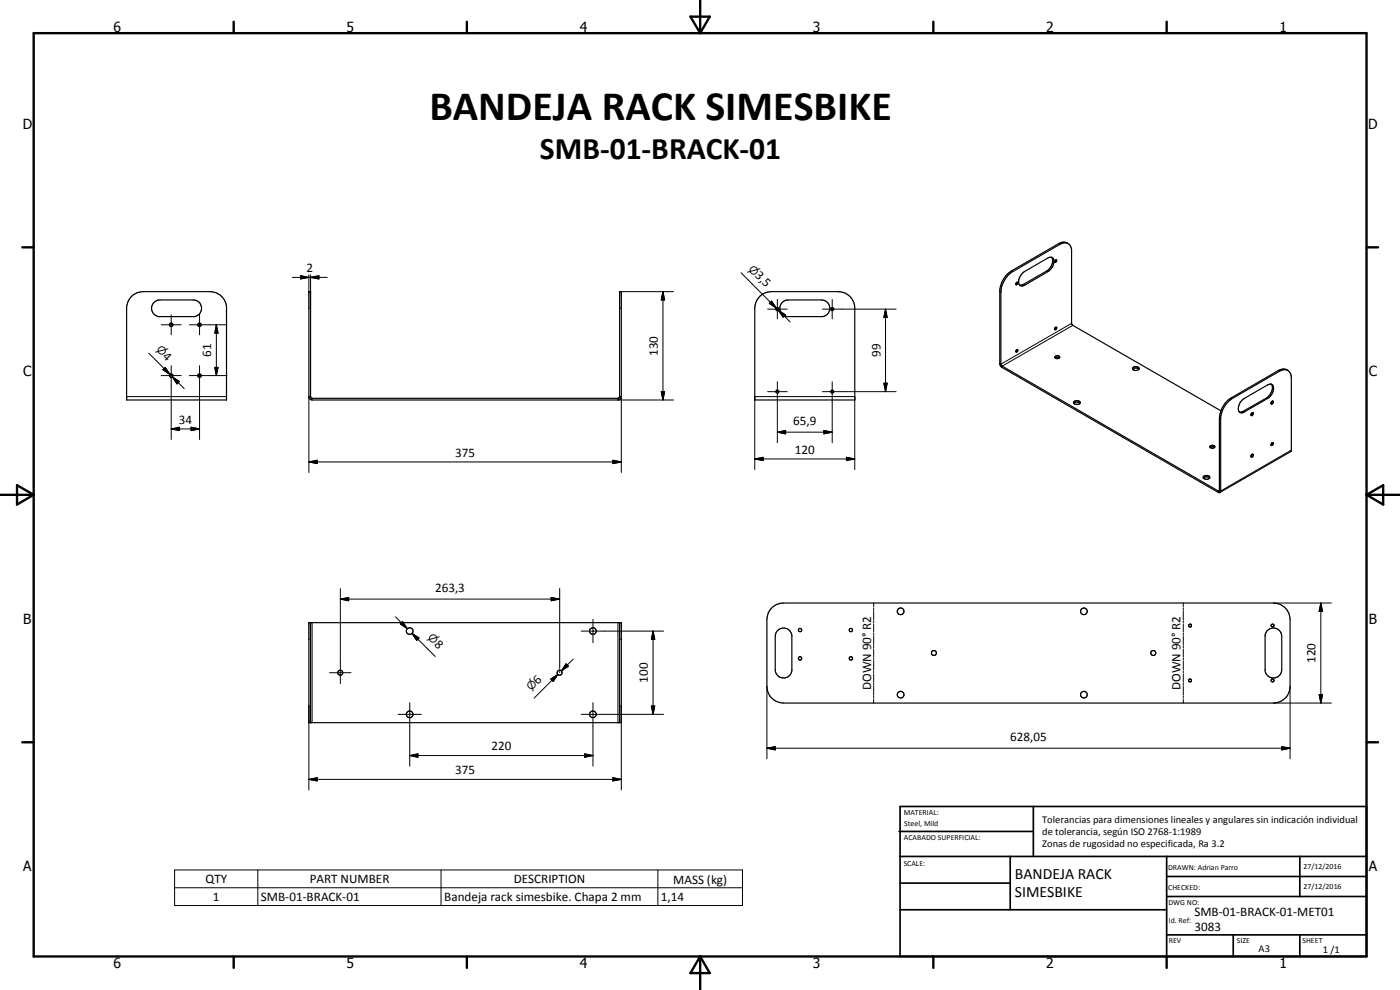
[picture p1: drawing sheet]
<svg xmlns="http://www.w3.org/2000/svg" width="420mm" height="297mm" viewBox="0 0 420 297" stroke-linecap="round" stroke-linejoin="round" font-family="sans-serif">
<g fill="none" stroke="#000" stroke-width=".35">
<path d="M315.6 77.2a3.2 3.2 0 0 1-1.4 4.1l-7.1 4-1 .3M316.7 78.1l.3-.2a.45 .45 0 0 1 0 .6 .45 .45 0 0 1-.5 .1zM316.8 78l-.3 .4M320.6 73.1a2.52 2.52 0 0 0-2.9 0l-14.1 8.2a7.8 7.8 0 0 0-3.6 5.7v22.2l.4 .8 65.2 37.7h.6M39.3 89.2l1.7-1.3 2-.4h20a5 5 0 0 1 5 4.5v28h-30v-28l.4-1.5zM46 90.9l.9-.6 1.1-.3h10a2.51 2.51 0 0 1 2.5 2.3 2.51 2.51 0 0 1-2.1 2.7h-10.8a2.53 2.53 0 0 1-1.6-4.1zM92.7 87.5h.5v31.5l.3 .5h92.1l.4-.5v-31.5h.5l-.1 31.8-.3 .5-.6 .2-92.3-.1-.3-.3-.2-.6zM228.2 88.8l1.3-.9 2.1-.4h19.9a5 5 0 0 1 5 5v27.5h-30v-27.5a5.4 5.4 0 0 1 1.7-3.7zM234.6 90.9l1.2-.8 .7-.1h10a2.52 2.52 0 0 1 2.5 2.3 2.52 2.52 0 0 1-2.1 2.7h-10.7a2.53 2.53 0 0 1-1.6-4.1zM305 85.1l-.1 .1M305.1 84.7h.3l.1 .3-.5 .5-.1-.4zM305.1 84.7l-.1 .3"/>
<path d="M306.7 82.1l7.8-4.7a1.18 1.18 0 0 1 1.5 .1 1.18 1.18 0 0 1 .3 1.4l-.5 1.4-1 1-7.6 4.4a1.05 1.05 0 0 1-1.5-.7l.1-1.3zM316.7 98.3h.4l-.3 .6-.3-.1zM316.8 98.2l-.3 .5M233.1 117.1l.6 .2-.1 .6h-.4l-.3-.3zM305.1 104.9l-.2 .5M305.1 104.9h.2a.39 .39 0 0 1 .1 .5 .39 .39 0 0 1-.5 .1zM316.6 107.4l.7-.3 .7 .3M316.7 106.9a.65 .65 0 0 1 .8-.3 .65 .65 0 0 1 .4 .8 .78 .78 0 0 1-1.3-.3zM339.9 110.8a1.27 1.27 0 0 1 1.9 0M340 110.4a1.21 1.21 0 0 1 1.9 .1 1.08 1.08 0 0 1-1 .7 1.08 1.08 0 0 1-1-.7zM381.5 115.3a3.1 3.1 0 0 1-1.4 4.1l-7.3 4.2h-.8M386.5 111.1a2.45 2.45 0 0 0-2.8 .1l-14.2 8.2a7.9 7.9 0 0 0-3.5 6.1v21.7l-.3 .2-65.1-37.6-.2-.4v-21.8a7.9 7.9 0 0 1 3.5-6.1l14.2-8.2a2.11 2.11 0 0 1 2.3-.3 2.11 2.11 0 0 1 1.2 1.9v22.1l.2 .5 44.6 25.8"/>
<path d="M322.3 120.5a1.14 1.14 0 0 1 1.9 .4 1.11 1.11 0 0 1-2-.2zM322.3 121a1.33 1.33 0 0 1 1.8 0M363.1 133.9a.76 .76 0 0 1 .8-.3 .76 .76 0 0 1 .6 .6 .8 .8 0 0 1-.8 .3 .8 .8 0 0 1-.6-.6zM363.2 134.2l.4-.2 .9 .2M368.4 120.7l1.5-1.2 14.1-8.1a2.18 2.18 0 0 1 2.5-.3 2.18 2.18 0 0 1 1.1 2.3l-.1 21.9-21.3 12.4 .1-.4v-22.1l.7-2.3zM372.6 120.2l.8-.7 7-4a1.16 1.16 0 0 1 1.5 0 1.16 1.16 0 0 1 .3 1.5l-.5 1.3-1 1.1-7.3 4.2a1.25 1.25 0 0 1-1.6-.2 1.25 1.25 0 0 1 0-1.6zM375.6 124l.2-.2 .3 .2v.4l-.4 .3-.3-.1zM375.6 136.4l.5-.1v.4l-.4 .5h-.2zM375.8 123.9l-.4 .6M375.8 136.3l-.4 .6M381.6 120.5l.4-.2a.49 .49 0 0 1 0 .6 .49 .49 0 0 1-.5 .2zM381.7 132.9l.1-.1a.45 .45 0 0 1 .2 .6 .45 .45 0 0 1-.5 .2z"/>
<path d="M381.8 132.8l-.3 .7M381.8 120.4l-.3 .6M361.1 143.4l1-.4 .9 .4M361.2 143a.99 .99 0 0 1 1.1-.4 .99 .99 0 0 1 .7 .9 1.16 1.16 0 0 1-1.9-.4zM92.7 186.8h93.8v30h-93.8zM93.2 186.8v30M186 186.8v30M231.4 182.6a5.2 5.2 0 0 1 3.8-1.7h147a5 5 0 0 1 5 5v20a5 5 0 0 1-5 5h-147a5 5 0 0 1-5-5v-20l.4-2zM233.6 189a2.54 2.54 0 0 1 4 1.5v10.8a2.51 2.51 0 0 1-2.6 2.1 2.51 2.51 0 0 1-2.3-2.5v-10l.2-1zM380.3 189.2a2.52 2.52 0 0 1 2.8-.6 2.52 2.52 0 0 1 1.6 2.3v10a2.51 2.51 0 0 1-2.3 2.5 2.51 2.51 0 0 1-2.7-2.1v-10.8z"/>
<circle cx="51.4" cy="97.5" r=".52"/>
<circle cx="59.9" cy="97.5" r=".51"/>
<circle cx="233.3" cy="92.8" r=".45"/>
<circle cx="249.8" cy="92.8" r=".45"/>
<circle cx="51.4" cy="112.7" r=".5"/>
<circle cx="59.9" cy="112.7" r=".51"/>
<circle cx="249.8" cy="117.5" r=".44"/>
<circle cx="123" cy="189.3" r="1"/>
<circle cx="177.9" cy="189.3" r=".99"/>
<circle cx="240.1" cy="197.5" r=".49"/>
<circle cx="240.1" cy="189" r=".5"/>
<circle cx="255.4" cy="197.6" r=".51"/>
<circle cx="255.4" cy="189.1" r=".48"/>
<circle cx="270.3" cy="183.4" r="1.01"/>
<circle cx="280.3" cy="195.9" r=".75"/>
<circle cx="325.3" cy="183.4" r="1.01"/>
<circle cx="346.1" cy="195.9" r=".75"/>
<circle cx="357.1" cy="187.7" r=".44"/>
<circle cx="381.9" cy="187.7" r=".45"/>
<circle cx="102.1" cy="201.8" r=".75"/>
<circle cx="122.9" cy="214.3" r="1"/>
<circle cx="167.9" cy="201.8" r=".75"/>
<circle cx="177.9" cy="214.3" r="1"/>
<circle cx="270.3" cy="208.4" r="1.02"/>
<circle cx="325.3" cy="208.4" r="1"/>
<circle cx="357.2" cy="204.2" r=".42"/>
<circle cx="381.9" cy="204.2" r=".45"/>
</g>
<g fill="none" stroke="#000" stroke-width=".3">
<path d="M317.7 73.1l.4 .2M48.4 97.5h6M51.4 94.4v6.1M56.8 97.5h11.3M59.9 94.4v6.1M64.9 97.5l.5 2.4h-.9zM64.9 97.5v15.2M87.7 83.2h10.5M90.2 82.7l2.5 .5-2.5 .5zM92.7 92.5h.5M92.7 82.5v5M93.2 83.2l2.5-.5v1z"/>
<path d="M93.2 82.5v5M186 92.5h.5M186.5 87.5h15.6M199 87.5l.5 2.5h-1.1zM199 87.5v32.5M222.4 81.8l10.6 10.7M230.4 92.8h5.9M230.9 91l.7-.7 1.4 2.2zM231.6 90.3l1.4 2.2-2.1-1.5zM233.3 89.8v5.9M233.6 93.1l2.1 1.4-.7 .7zM233.6 93.1l3.5 3.5"/>
<path d="M246.8 92.8h22.1M249.8 89.8v5.9M265.8 92.8l.5 2.4h-1.1zM265.8 92.8v24.7M300 87.4l.4 .2M303.6 81.3l.3 .2M307.1 85.3l.4 .3M314.2 81.3l.3 .2M321.6 97l-21.2 12.3-.4-.2M322 97.6l-21.2 12.3v.4M38 119h30M44.7 106l6.3 6.4"/>
<path d="M48.4 112.7h6M48.9 110.9l.7-.7 1.4 2.2zM49.2 110.6l1.8 1.8M51.4 109.7v22.2M51.7 113.1l2.1 1.4-.7 .7zM51.7 113.1l3.6 3.5M56.8 112.7h11.3M59.9 109.7v22.2M64.5 110.2h.9l-.5 2.5zM93.2 119h-.5v22.8M93.7 119.5v.5M185.5 119.5v.5h16.6"/>
<path d="M186 119h.5v22.8M198.4 117.5h1.1l-.5 2.5zM230.4 117.5h5.9M233.3 114.6v18.2M246.8 117.5h22.1M249.8 114.6v18.2M265.2 115h1.1l-.5 2.5zM369.5 119.4l.4 .1M380.1 119.4l.3 .1M383.7 111.2l.3 .2M51.4 128.7l2.5-.5v1zM51.4 128.7h8.5"/>
<path d="M57.4 128.2l2.5 .5-2.5 .5zM92.7 138.6l2.5-.5v1zM92.7 138.6h93.8M183.9 138.1l2.6 .5-2.6 .5zM226.5 137.7l2.5-.5v1zM226.5 137.7h30M233.3 129.7l2.5-.5v1zM233.3 129.7h16.5M247.3 129.2l2.5 .5-2.5 .5zM254 137.2l2.5 .5-2.5 .5zM366 125.5l.3 .2M373 123.4l.4 .2"/>
<path d="M387.6 135l-21.3 12.3-.3-.2-.4 .2v.4M226.5 140.9v-21.9h30v21.9M102.1 179.7l2.5-.4v1zM102.1 179.7h65.9M102.1 176.6v28.5M165.4 179.3l2.6 .4-2.6 .6zM168 176.6v23.8M92.7 191.8h.5M93.7 186.8v30M118.7 185.1l3.5 3.5M120.8 186.5l1.4 2.1-2.1-1.4zM123.6 190l2.2 1.4-.8 .8z"/>
<path d="M123.6 190l1.8 1.8M123.6 190l7 7M169.9 199.2l.7 .7-2.1 1.4zM172 197.8l-3.5 3.5M174.4 189.4h24.8M178 185.8v7M185.5 186.8v30M186 191.8h.5M196 189.4l.5 2.4h-1zM196 189.4v24.9M262.2 180.9v1.3M262.2 182.5v.6"/>
<path d="M262.2 183.4v2.5M262.2 186.2v.7M262.2 187.2v2.5M262.2 190v.6M262.2 190.9v2.5M262.2 193.7v.7M262.2 194.7v2.5M262.2 197.5v.6M262.2 198.4v2.5M355.1 180.9v1.3M355.1 182.5v.6M355.1 183.4v2.5"/>
<path d="M355.1 186.2v.7M355.1 187.2v2.5M355.1 190v.6M355.1 190.9v2.5M355.1 193.7v.7M355.1 194.7v2.5M355.1 197.5v.6M355.1 198.4v2.5M382.2 180.9h17.4M396.4 180.9l.5 2.5h-1zM396.4 180.9v30M93.2 211.8h-.5v25.2"/>
<path d="M98.9 201.8h6.5M119.5 214.3h6.9M123 210.8v19.1M165.3 203.8l2.1-1.4-1.4 2.1zM167.4 202.4l-7.1 7.1M168 200.7v1.1M174.4 214.3h24.8M178 210.8v19.1M186 211.8h.5v25.2M195.5 211.8h1l-.5 2.5zM230.2 205.9v21.8M262.2 201.3v.5"/>
<path d="M262.2 202.2v2.5M262.2 205v.6M262.2 205.9v2.5M262.2 208.7v.6M262.2 209.7v1.2M355.1 201.3v.5M355.1 202.2v2.5M355.1 205v.6M355.1 205.9v2.5M355.1 208.7v.6M355.1 209.7v1.2M382.2 210.9h17.4"/>
<path d="M387.2 205.9v21.8M395.9 208.4h1l-.5 2.5zM92.7 233.8l2.5-.5v1zM92.7 233.8h93.8M123 226.7l2.4-.5v1zM123 226.7h55M175.5 226.2l2.5 .5-2.5 .5zM183.9 233.3l2.6 .5-2.6 .5zM230.2 224.5l2.5-.5v1zM230.2 224.5h157M384.7 224l2.5 .5-2.5 .5zM52.4 261h170.4v10.7h-170.4z"/>
<path d="M52.4 266.4h170.4M77.4 261v10.7M132.4 261v10.7M197.4 261v10.7"/>
</g>
<g fill="none" stroke="#000" stroke-width=".71">
<path d="M10.1 9.9h400v277.1h-400zM70.1 6.5v3.4M140.1 6.5v3.4M207.2 5h5.8l-2.9 4.9zM210.1 0v9.9M280.1 6.5v3.4M350.1 6.5v3.4M6.7 74.2h3.4M410.1 74.2h3.5M.1 148.5h10M5.1 145.6l5 2.9-5 2.9zM410.1 148.5h10"/>
<path d="M410.1 148.5l5-2.9v5.8zM6.7 222.7h3.4M410.1 222.7h3.5M70.1 287v3.4M140.1 287v3.4M210.1 287v10M210.1 287l2.9 5h-5.8zM280.1 287v3.4M350.1 287v3.4"/>
</g>
<g fill="none" stroke="#000" stroke-width=".51">
<path d="M269.8 249.5h40.3M270.1 242h140v45h-140zM270.1 257h140M303.2 257v16M310.1 242v15M350.1 257v30M390.1 257v12M270.1 265h33.1M270.1 273h80M350.1 269h60M350.1 263h60M350.1 280.5h60"/>
<path d="M370.1 280.5v6.5M390.1 280.5v6.5"/>
</g>
<g fill="#000">
<path d="M64.9 97.5l.5 2.4h-.9zM90.2 82.7l2.5 .5-2.5 .5zM93.2 83.2l2.5-.5v1zM199 87.5l.5 2.5h-1.1zM231.6 90.3l1.4 2.2-2.1-1.5zM233.6 93.1l2.1 1.4-.7 .7zM265.8 92.8l.5 2.4h-1.1zM48.9 110.9l.7-.7 1.4 2.2zM51.7 113.1l2.1 1.4-.7 .7zM64.5 110.2h.9l-.5 2.5zM198.4 117.5h1.1l-.5 2.5zM265.2 115h1.1l-.5 2.5z"/>
<path d="M51.4 128.7l2.5-.5v1zM57.4 128.2l2.5 .5-2.5 .5zM92.7 138.6l2.5-.5v1zM183.9 138.1l2.6 .5-2.6 .5zM226.5 137.7l2.5-.5v1zM233.3 129.7l2.5-.5v1zM247.3 129.2l2.5 .5-2.5 .5zM254 137.2l2.5 .5-2.5 .5zM102.1 179.7l2.5-.4v1zM120.8 186.5l1.4 2.1-2.1-1.4zM123.6 190l2.2 1.4-.8 .8zM165.4 179.3l2.6 .4-2.6 .6z"/>
<path d="M169.9 199.2l.7 .7-2.1 1.4zM196 189.4l.5 2.4h-1zM396.4 180.9l.5 2.5h-1zM165.3 203.8l2.1-1.4-1.4 2.1zM195.5 211.8h1l-.5 2.5zM395.9 208.4h1l-.5 2.5zM92.7 233.8l2.5-.5v1zM123 226.7l2.4-.5v1zM175.5 226.2l2.5 .5-2.5 .5zM183.9 233.3l2.6 .5-2.6 .5zM230.2 224.5l2.5-.5v1zM384.7 224l2.5 .5-2.5 .5z"/>
</g>
<text font-size="12.6" x="128.9" y="35.9">BANDEJA RACK SIMESBIKE</text>
<text font-size="9.4" x="162" y="47.8">SMB-01-BRACK-01</text>
<g font-size="4.7">
<text x="304.6" y="263.8">BANDEJA RACK</text>
<text x="304.6" y="269.2">SIMESBIKE</text>
</g>
<g font-size="4.2">
<text x="34" y="9.6">6</text>
<text x="104" y="9.6">5</text>
<text x="174" y="9.6">4</text>
<text x="244" y="9.6">3</text>
<text x="314" y="9.6">2</text>
<text x="384" y="9.6">1</text>
<text x="6.8" y="38.7">D</text>
<text x="410.6" y="38.7">D</text>
<text x="7" y="112.9">C</text>
<text x="410.8" y="112.9">C</text>
<text x="7" y="187.1">B</text>
<text x="410.8" y="187.1">B</text>
<text x="7" y="261.4">A</text>
<text x="410.8" y="261.4">A</text>
<text x="34" y="290.4">6</text>
<text x="104" y="290.4">5</text>
<text x="174" y="290.4">4</text>
<text x="244" y="290.4">3</text>
<text x="314" y="290.4">2</text>
<text x="384" y="290.4">1</text>
</g>
<g font-size="3.9">
<text x="92" y="81.7">2</text>
<text x="226.4" y="82.9" transform="rotate(45 226.4 82.9)">3,5</text>
<text x="48.7" y="107" transform="rotate(45 48.7 107)">4</text>
<text x="63.4" y="107.1" transform="rotate(-90 63.4 107.1)">61</text>
<text x="197.4" y="106.8" transform="rotate(-90 197.4 106.8)">130</text>
<text x="264.2" y="107.1" transform="rotate(-90 264.2 107.1)">99</text>
<text x="53.7" y="127.2">34</text>
<text x="238.1" y="127.6">65,9</text>
<text x="136.6" y="137.1">375</text>
<text x="238.5" y="136.2">120</text>
<text x="130.6" y="177.7">263,3</text>
<text x="130.2" y="193.5" transform="rotate(45 130.2 193.5)">8</text>
<text x="394.8" y="198.9" transform="rotate(-90 394.8 198.9)">120</text>
<text x="161.4" y="205.4" transform="rotate(-45 161.4 205.4)">6</text>
<text x="194.5" y="204.9" transform="rotate(-90 194.5 204.9)">100</text>
<text x="261.4" y="207.1" transform="rotate(-90 261.4 207.1)">DOWN 90° R2</text>
<text x="354.3" y="207.1" transform="rotate(-90 354.3 207.1)">DOWN 90° R2</text>
<text x="147.5" y="225.2">220</text>
<text x="303.2" y="222.4">628,05</text>
<text x="136.6" y="232.3">375</text>
<text x="61.7" y="265">QTY</text>
<text x="93" y="265">PART NUMBER</text>
<text x="154.2" y="265">DESCRIPTION</text>
<text x="202" y="265.1">MASS (kg)</text>
<text x="63.9" y="270.3">1</text>
<text x="78.3" y="270.3">SMB-01-BRACK-01</text>
<text x="133.3" y="270.4">Bandeja rack simesbike. Chapa 2 mm</text>
<text x="198.4" y="270.3">1,14</text>
<text x="358.5" y="275">SMB-01-BRACK-01-MET01</text>
<text x="358.5" y="279.4">3083</text>
</g>
<g font-size="3.3">
<text x="224.4" y="80.9" transform="rotate(45 224.4 80.9)">⌀</text>
<text x="46.7" y="105" transform="rotate(45 46.7 105)">⌀</text>
<text x="128.2" y="191.6" transform="rotate(45 128.2 191.6)">⌀</text>
<text x="159.4" y="207.4" transform="rotate(-45 159.4 207.4)">⌀</text>
</g>
<g font-size="3.1">
<text x="312.7" y="246.8">Tolerancias para dimensiones lineales y angulares sin indicación individual</text>
<text x="312.7" y="250.4">de tolerancia, según ISO 2768-1:1989</text>
<text x="312.7" y="254">Zonas de rugosidad no especificada, Ra 3.2</text>
<text x="377.7" y="285.6">A3</text>
<text x="397" y="285.9">1 /1</text>
</g>
<g font-size="2.4">
<text x="271.2" y="244.4">MATERIAL:</text>
<text x="271.3" y="252">ACABADO SUPERFICIAL:</text>
<text x="271.4" y="247.9">Steel, Mild</text>
<text x="271.2" y="259.7">SCALE:</text>
<text x="350.6" y="261">DRAWN: Adrian Parro</text>
<text x="391.2" y="260.6">27/12/2016</text>
<text x="350.6" y="267">CHECKED:</text>
<text x="391.2" y="266.7">27/12/2016</text>
<text x="350.6" y="271.4">DWG NO:</text>
<text x="350.8" y="276.9">Id. Ref:</text>
<text x="350.8" y="282.8">REV</text>
<text x="371.2" y="282.9">SIZE</text>
<text x="390.9" y="282.9">SHEET</text>
</g>
</svg>
